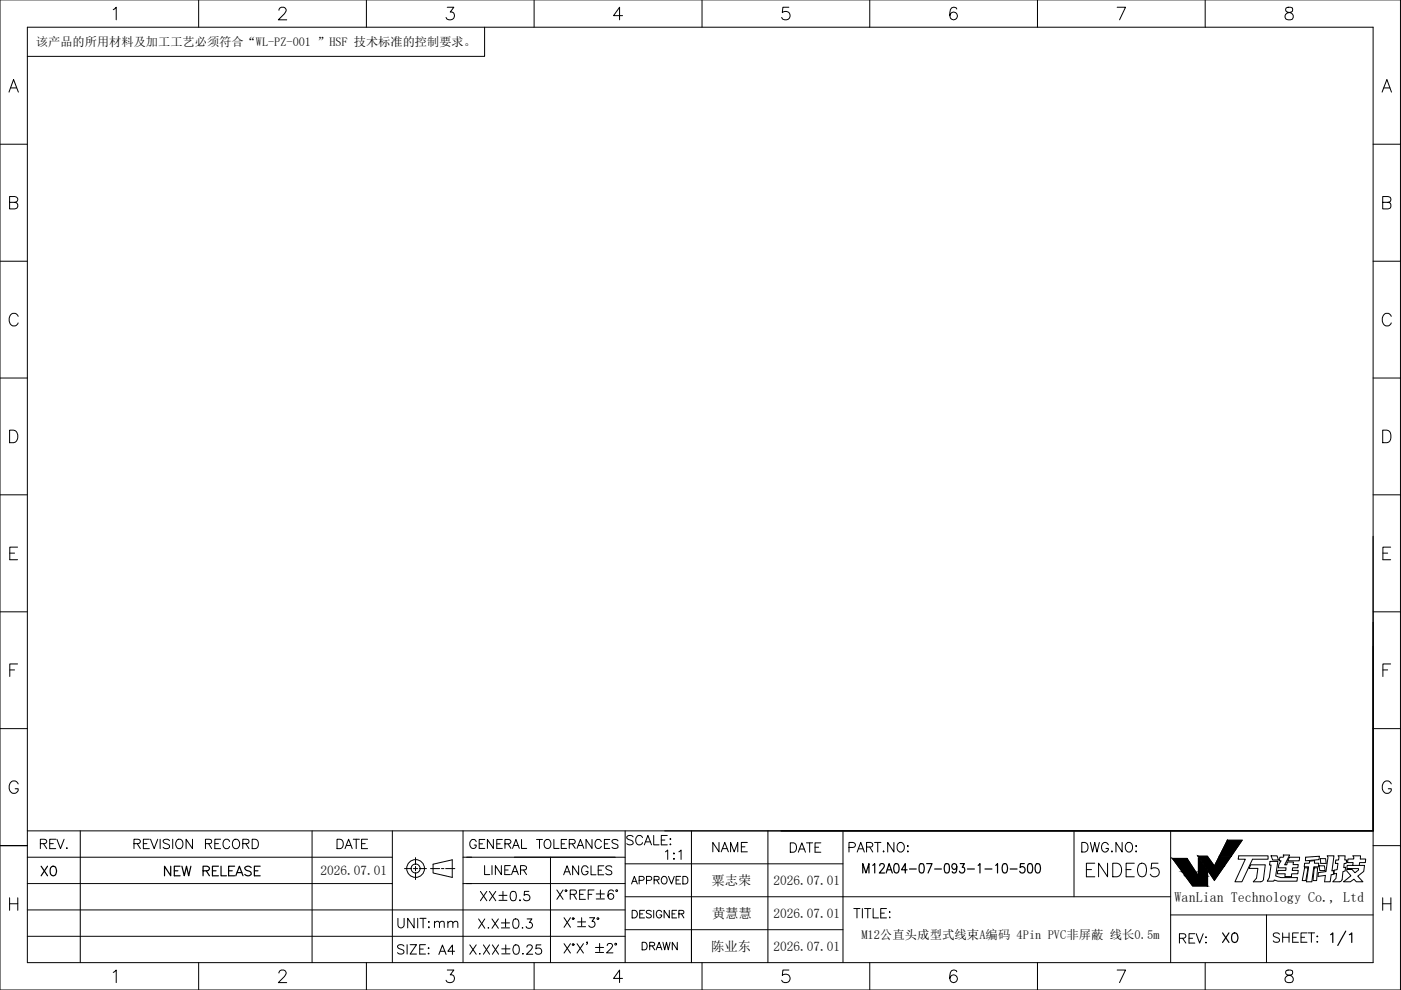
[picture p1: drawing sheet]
<svg xmlns="http://www.w3.org/2000/svg" width="297mm" height="210mm" viewBox="0 0 297 210" stroke-linecap="round" stroke-linejoin="round" font-family="sans-serif">
<!-- layer: C00-00-00 -->
<g fill="none" stroke="#000" stroke-width=".21">
<path d="M0 0h296.9v209.9h-296.9zM42.1 0v5.8M77.7 0v5.8M113.2 0v5.8M148.8 0v5.8M184.4 0v5.8M220 0v5.8M255.5 0v5.8M1.9 19.5l1-2.6 1 2.6M2.2 18.6h1.3M5.8 5.8h285.3v198.3h-285.3zM24 2l.6-.5v2.7"/>
<path d="M59.1 2.2l.3-.5 .8-.2a.65 .65 0 0 1 .3 1.1l-1.5 1.6h1.8M94.8 1.5h1.4l-.7 1.1a.86 .86 0 0 1 .9 .9 .86 .86 0 0 1-1.2 .7l-.4-.1-.2-.4M102.7 5.8v6.2h-96.9M132 3.3h-1.9l1.3-1.8v2.7M167.3 1.5h-1.3l-.1 1.2a.94 .94 0 0 1 1.4 0 .94 .94 0 0 1-.2 1.4 .94 .94 0 0 1-1.4-.4M202.9 1.9a.75 .75 0 0 0-1.1-.2 2.06 2.06 0 0 0 0 2.4 .81 .81 0 0 0 1.1-.4 .81 .81 0 0 0-.5-1.1 .81 .81 0 0 0-1 .7M236.9 1.5h1.7l-1.2 2.7M272.7 1.7a.54 .54 0 0 0 .3 .9 1.05 1.05 0 0 1 1.2 1.1 .9 .9 0 0 1-1 .5 .9 .9 0 0 1-.7-.9 1.23 1.23 0 0 1 1.2-.7 .59 .59 0 0 0 .3-.9l-.4-.2zM293 19.5l1-2.6 1 2.6M293.4 18.6h1.3M0 30.6h5.8M291.1 30.6h5.8"/>
<path d="M0 55.4h5.8M2 42.9l1.5-.1a.58 .58 0 0 0 0-1l-1.5-.1v2.6h1.1a.7 .7 0 0 0 .7-.7 .7 .7 0 0 0-.7-.7M291.1 55.4h5.8M293.2 42.9l1.5-.1 .2-.4-.2-.6-1.5-.1v2.6l1.5-.1a.73 .73 0 0 0 .2-.8 .73 .73 0 0 0-.6-.5M3.9 67.1a.98 .98 0 0 0-1.2-.7 .98 .98 0 0 0-.8 1.1 1.17 1.17 0 0 0 .3 1.2 1.17 1.17 0 0 0 1.3 .3l.4-.5M295 67.1a.98 .98 0 0 0-1.1-.7 .98 .98 0 0 0-.8 1.1 1.17 1.17 0 0 0 .2 1.2 1.17 1.17 0 0 0 1.3 .3l.4-.5M0 80.2h5.8M2 91.2a1.43 1.43 0 0 1 1.7 .8 1.43 1.43 0 0 1-.4 1.7l-1.3 .2zM291.1 80.2h5.8M293.2 91.2h.8a1.45 1.45 0 0 1 .9 1.3 1.45 1.45 0 0 1-.9 1.4h-.8zM0 104.9h5.8M2.1 117.3h1"/>
<path d="M3.7 116h-1.6v2.7h1.6M291.1 104.9h5.8M293.2 117.3h1M294.9 116h-1.7v2.7h1.7M0 129.7h5.8M291.1 129.7h5.8M0 154.5h5.8M2.1 142h1M3.7 140.8h-1.6v2.6M291.1 154.5h5.8M293.2 142h1M294.9 140.8h-1.7v2.6"/>
<path d="M3.9 166.2a.98 .98 0 0 0-1.2-.6 .98 .98 0 0 0-.8 1 1.15 1.15 0 0 0 .3 1.2 1.15 1.15 0 0 0 1.3 .3l.4-.5v-.4h-.7M5.8 179.3h-5.8h5.8M5.8 176.2h285.3M17 176.2v27.9M66.2 176.2v27.9M83.2 176.2v27.9M98.2 176.2v27.9M132.5 176.2v27.9M162.8 176.2v27.9M178.7 176.2v27.9M227.7 176.2v13.9M248.2 176.2v27.9"/>
<path d="M291.1 179.3h5.8M295 166.2a.98 .98 0 0 0-1.1-.6 .98 .98 0 0 0-.8 1 1.15 1.15 0 0 0 .2 1.2 1.15 1.15 0 0 0 1.3 .3l.4-.5v-.4h-.7M2 190.3v2.7M2 191.6h1.8M3.8 190.3v2.7M5.8 187.3h77.4M5.8 192.9h126.7M5.8 181.8h77.4M5.8 198.5h126.7M98.2 187.3h34.3M98.2 181.8h34.3M116.7 181.8v22.3"/>
<path d="M132.5 190.1h115.7M132.5 197.1h46.2M132.5 183.1h46.2M248.2 194h42.9M262.6 181.5h6.3v.7h-3.3l-2.3 4.8h-1.5l2.2-4.8h-1.5zM267.9 186.4l.4-3h-3.1l-.4 .7h1.9l-.3 2.1-.7 .8h1.5M267.9 186.4a.7 .7 0 0 1-.7 .6M268.5 194v10.1M269.3 182.6h1.6l-.4 3.1 1 .4h3.6l-.1 .7h-4.1l-.7-.2-.2 .2h-1.3l.4-.7 .4-2.7h-.3zM269.5 181.5h1.3l.3 .8h-1.3zM271.4 181.8h.7l.1-.3-.1-.2h1.3l-1 2.1h.4l.1-.6h1.3v.5h1.1l-.1 .7h-1.1l-.1 .5h1.3l-.1 .8h-1.3l-.1 .6h-1.4l.1-.6h-1.7l.1-.8h1.7l.1-.5h-1.7l.1-.7 .5-.8h-.4zM273.4 181.8h2.1v.7h-2.5z"/>
<path d="M276.6 183h1v-.4l1.1-.1v.5h.9l-.1 .8h-.9l-.5 3.2h-1.1l.5-3.2h-1zM276.6 184h.7l-.4 2.7h-.8zM276.8 181.8l2.9-.3v.8l-2.9 .2zM278.6 184h.8l-.3 2.7h-.7zM279.7 183.6h1.1l.2 1h-1.2zM279.9 182h1.2l.1 1.1h-1.2zM281.4 181.5h1.4l-.4 3.1h.4l-.1 .8-.5 .1-.2 1.5h-1.2l.2-1.4-1.6 .2 .1-.8 1.6-.2 .5-3zM283.7 181.5h1.5l-.1 .8h.4l-.1 .8h-.4l-.1 .9 .4-.1-.1 .8-.5 .1-.1 1.6-.4 .5-1.6 .1 .7-.8 .1-1-.6 .1 .1-.8 .6-.1 .2-1.3h-.6l.1-.8h.6l.1-.6zM286.8 183.5h2.5l-.2 1.3-1.2 1 1.1 1.2h-1.4l-.5-.6-.8 .6h-1.4l1.5-1.3-.9-1v-.4h1.1l.7 .8 .7-.6v-.3h-2.4v-.7h1.2l.1-.6h-1.2l.1-.8h1.2l-.1-.6h1.6l-.1 .6h1.2l-.1 .8h-1.3v.6M293.2 191.6h1.7M293.2 190.3v2.7M294.9 190.3v2.7"/>
<path d="M24 206.2l.6-.5v2.6M42.1 204.1v5.8M59.1 206.3l.3-.5 .8-.1a.65 .65 0 0 1 .3 1l-1.5 1.6h1.8M77.7 204.1v5.8M94.8 205.7h1.4l-.7 1a.86 .86 0 0 1 .9 1 .86 .86 0 0 1-1.2 .6l-.4-.1-.2-.4M113.2 204.1v5.8M132 207.4h-1.9l1.3-1.7v2.6M148.8 204.1v5.8M167.3 205.7h-1.3l-.1 1.1a.94 .94 0 0 1 1.4 0 .94 .94 0 0 1-.2 1.4 .94 .94 0 0 1-1.4-.4M184.4 204.1v5.8M202.9 206.1a.75 .75 0 0 0-1.1-.3 2.06 2.06 0 0 0 0 2.4 .81 .81 0 0 0 1.1-.4 .81 .81 0 0 0-.5-1.1 .81 .81 0 0 0-1 .7M220 204.1v5.8"/>
<path d="M236.9 205.7h1.7l-1.2 2.6M255.5 204.1v5.8M272.7 205.8a.54 .54 0 0 0 .3 .9 1.05 1.05 0 0 1 1.2 1.1 .9 .9 0 0 1-1 .6 .9 .9 0 0 1-.7-1 1.23 1.23 0 0 1 1.2-.7 .59 .59 0 0 0 .3-.9l-.4-.1z"/>
</g>
<!-- layer: 2 -->
<g fill="#000" stroke="#000" stroke-width=".21">
<path d="M255.4 183.6h4.2l-2.1 3.1z"/>
<path d="M260.2 178.2l.8 3.3 2.4-3.3zM260.2 178.2l.8 3.3h-2.5z"/>
<path d="M248.6 182l4.9 2.9-1.8-2.9zM248.6 182l4.9 2.9h-2.8z"/>
<path d="M250.7 184.9l3.4 .8-.6-.8zM250.7 184.9l3.4 .8h-2.8z"/>
<path d="M254 181.5l3.5 2.1-1.5-2.1zM254 181.5l3.5 2.1h-2.1z"/>
<path d="M254.1 182l1.9 2.9zM254.1 182l1.9 2.9h-1.9z"/>
<path d="M254.1 184.9l1.9 .8v-.8zM254.1 184.9l1.9 .8h-1.9z"/>
<path d="M251.3 185.7l4.7 2.1v-2.1zM251.3 185.7l4.7 2.1h-3.1z"/>
<path d="M258.5 181.5l1.1 2.1 1.4-2.1zM258.5 181.5l1.1 2.1h-2.1z"/>
</g>
<g fill="none" stroke="#000" stroke-width=".21">
<path d="M28.4 178.9l1.1-.1 .3-.5-.3-.3-.2-.1h-.9v2M29.1 178.9l.7 1M30.4 178.9h.8M31.7 177.9h-1.3v2h1.3M31.9 177.9l.8 2 .7-2M34 177.9v2M35.9 178.2a.77 .77 0 0 0-1.3 .2l.2 .3 .8 .3a.48 .48 0 0 1 .3 .6 .87 .87 0 0 1-1.3 0M36.6 177.9v2M37.6 178a.96 .96 0 0 1 1.2 .4 .96 .96 0 0 1-.2 1.2 .75 .75 0 0 1-.8 .3 .75 .75 0 0 1-.5-.7v-.5zM40.8 177.9v2l-1.3-2v2M43.6 178.9l1.1-.1 .2-.3-.1-.4-.4-.2h-.8v2M44.2 178.9l.7 1"/>
<path d="M45.6 178.9h.7M46.8 177.9h-1.2v2h1.2M48.7 178.4a.72 .72 0 0 0-.8-.5 .72 .72 0 0 0-.6 .8 .88 .88 0 0 0 .2 1 .88 .88 0 0 0 .9 .1l.3-.3M49.4 178.2a.83 .83 0 0 1 1.1-.1 .83 .83 0 0 1 .3 1.1 .76 .76 0 0 1-.8 .7 .76 .76 0 0 1-.7-.7zM51.5 178.9l1.1-.1 .2-.3-.1-.4-.4-.2h-.8v2M52.1 178.9l.7 1M53.5 177.9h.6a1.06 1.06 0 0 1 .7 1 1.06 1.06 0 0 1-.7 1h-.6zM146.6 176.2v27.9M180 179.7h.8a.54 .54 0 0 0 .6-.7l-.6-.4h-.8v2.1M182 180h1M183.7 179.6l1.2-.1 .1-.3v-.4l-.4-.2h-.9v2.1M184.4 179.6l.6 1.1"/>
<path d="M185.4 178.6h1.4M186.1 178.6v2.1M189.5 178.6v2.1l-1.3-2.1v2.1M190.4 178.9a.75 .75 0 0 1 .8-.3 .75 .75 0 0 1 .5 .8 .96 .96 0 0 1-.9 1.3l-.2-.2a1.24 1.24 0 0 1-.2-1.6zM192.5 179.3v.2zM84.4 194.7v1.4a.66 .66 0 0 0 .6 .6 .66 .66 0 0 0 .7-.6v-1.4M85.8 184.2h1.5M87.6 184.2h1M87.8 194.7v2l-1.4-2v2M88.1 181.8v1.5M88.1 183.7v.9M88.1 185v1.5"/>
<path d="M88.6 194.7v2M88.9 184.2h1.5M89 194.7h1.3M91.3 184.2h1.9M91.8 183.2l4.1-.9v3.7l-4.1-.9zM93.6 184.2h.5M94.5 184.2h1.9M101.5 194.8l1.3 2M101.9 189l1.3 2M102.8 194.8l-1.3 2M103.2 189l-1.3 2M103.5 196.7h.1z"/>
<path d="M103.8 189l1.3 2M104.3 194.8l1.4 2M105.1 189l-1.3 2M105.7 194.8l-1.4 2M105.8 189.8h1.7M105.8 190.9h1.7M106.3 195.7h1.7M106.3 196.7h1.7M106.6 189v1.7M107.2 194.8v1.8M108.5 189.1a.64 .64 0 0 1 .9 .3 1.83 1.83 0 0 1-.2 1.5 .68 .68 0 0 1-1-.3 1.66 1.66 0 0 1 .3-1.5zM109 194.9a.68 .68 0 0 1 .9 .3 1.32 1.32 0 0 1-.4 1.6h-.2a1.08 1.08 0 0 1-.5-1.6z"/>
<path d="M110.2 190.9h.2zM110.7 196.7h.2zM111.8 194.8h1l-.6 .8a.64 .64 0 0 1 .7 .7 .64 .64 0 0 1-.9 .5l-.4-.1-.1-.3M112.1 189h-.9l-.1 .8a.71 .71 0 0 1 1.1 .1 .71 .71 0 0 1-.2 1 .71 .71 0 0 1-1-.3M118.1 188.7l1.3 2M119.4 188.7l-1.3 2M119.6 194.6l1.3 2M120.9 189.6l1.1-.1 .2-.3-.1-.3-.3-.2h-.9v2M120.9 194.6l-1.3 2M121.6 189.6l.6 1.1M122.5 195.5h1.7M122.5 196.5h1.7"/>
<path d="M122.9 189.6h.8M123.3 194.6v1.7M124.1 188.7h-1.2v2h1.2M124.5 199.8v.1l-.1-.1h.1l-.1 .5M124.7 189.6h.8M125 194.6h1.1l-.6 .7a.67 .67 0 0 1 .5 1.1 .67 .67 0 0 1-1.2-.2M125.9 188.7h-1.2v2M126.4 189.5h1.7M126.4 190.6h1.7M127.3 188.7v1.7M130 189a.59 .59 0 0 0-.8-.2 1.21 1.21 0 0 0 .3 1.9 .62 .62 0 0 0 .6-.6 .62 .62 0 0 0-.5-.6 .62 .62 0 0 0-.7 .5M141.1 180.6l.5-.4v2"/>
<path d="M142.9 182l.1 .1-.1 .1zM143.9 180.6l.5-.4v2M181 192.6h1.3M181.7 192.6v2M181.7 180.7l.8-2.1 .8 2.1M182.8 192.6v2M183.3 192.6h1.3M184 192.6v2M185.1 192.6v2h1.2M186.7 193.6h.8M187.2 180.5h.3l-.2 .2zM188 192.6h-1.3v2h1.3"/>
<path d="M188.6 193.4h.1zM188.6 194.5h.1zM192.4 180.5h.2l-.1 .2zM248.6 182h3.1l2.4 3.7v-3.7l1.9 2.9v2.9h-3.1zM254 181.5h2l1.5 2.1 2.7-5.4h3.2l-5.9 8.5zM85.6 200.6a.77 .77 0 0 0-1.3 .2l.2 .3 .8 .3a.48 .48 0 0 1 .3 .6 .87 .87 0 0 1-1.3 0M86.3 200.3v2M87 200.3h1.3l-1.3 2h1.3M89 201.2h.7M90.2 200.3h-1.2v2h1.2M99.6 200.3l1.4 2M101 200.3l-1.4 2"/>
<path d="M101.6 202.2h.2zM102.5 200.3l1.3 2M103.8 200.3l-1.3 2M104.4 200.3l1.3 2M105.7 200.3l-1.3 2M106.4 201.2h1.7M106.4 202.2h1.7M107.2 200.3v1.8M109.1 200.4a.69 .69 0 0 1 .9 .3 1.66 1.66 0 0 1-.2 1.5 .64 .64 0 0 1-.9-.3 1.5 1.5 0 0 1 .2-1.5zM110.8 202.2h.2zM111.7 200.8l.2-.4 .6-.1 .3 .2 .1 .4-1.3 1.4h1.3M114.7 200.3h-1l-.1 .9a.7 .7 0 0 1 1.1 0 .7 .7 0 0 1-.1 1 .7 .7 0 0 1-1.1-.3"/>
<path d="M119.6 200.1l1.3 2M120.9 200.1l-1.3 2M122.3 200.1l1.4 2M123.7 200.1l-1.4 2M126.2 200.9h1.8M126.2 201.9h1.8M127.1 200v1.7M128.7 200.5l.1-.3 .3-.2 .7 .2a.56 .56 0 0 1-.2 .9l-1 .9h1.4"/>
<circle cx="88.1" cy="184.1" r="1.88"/>
<circle cx="88.1" cy="184.1" r=".95"/>
<circle cx="120" cy="188.8" r=".19"/>
<circle cx="121.5" cy="194.8" r=".19"/>
<circle cx="126.8" cy="194.8" r=".19"/>
<circle cx="130.7" cy="188.8" r=".19"/>
<circle cx="121.5" cy="200.3" r=".19"/>
<circle cx="130.5" cy="200.2" r=".19"/>
</g>
<!-- layer: text -->
<path d="M282.1 198.2l.5-.4v2M285.3 197.4l-1.7 3.1M286.1 198.2l.5-.4v2" fill="none" stroke="#000" stroke-width=".25"/>
<!-- layer: 0 -->
<path d="M291.1 113.7v62.5h-150.2" fill="none" stroke="#000" stroke-width=".21"/>
<text font-size="6.2" x="229" y="187">ENDE05</text>
<g font-size="5.3">
<text x="7.4" y="181.3">REV.</text>
<text x="70.2" y="181.3">DATE</text>
<text x="166.2" y="182">DATE</text>
<text x="228.2" y="182">DWG.NO:</text>
<text x="7.4" y="187">X0</text>
<text x="33.5" y="187">NEW RELEASE</text>
<text x="91.7" y="203.6">A4</text>
<text x="257.9" y="201.1">X0</text>
<text x="268.8" y="201.1">SHEET:</text>
</g>
<g font-size="4.9">
<text x="98.4" y="181">GENERAL TOLERANCES</text>
<text x="131.6" y="180.3">SCALE:</text>
<text x="149.9" y="181.7">NAME</text>
<text x="101.6" y="186.6">LINEAR</text>
<text x="118.2" y="186.6">ANGLES</text>
<text x="132.6" y="188.7">APPROVED</text>
<text x="181.7" y="186.3">M12A04-07-093-1-10-500</text>
<text x="248.7" y="201.1">REV:</text>
</g>
<g font-size="4.4">
<text x="91" y="197.9">mm</text>
<text x="132.6" y="195.8">DESIGNER</text>
<text x="134.8" y="202.5">DRAWN</text>
</g>
<text font-size="3" x="249" y="191.2">WanLian Technology Co., Ltd</text>
<g font-size="2.8">
<text x="67.9" y="185.6">2026.07.01</text>
<text x="150.9" y="187.7">粟志荣</text>
<text x="164" y="187.7">2026.07.01</text>
<text x="151" y="194.7">黄慧慧</text>
<text x="164" y="194.7">2026.07.01</text>
<text x="150.8" y="201.7">陈业东</text>
<text x="164" y="201.6">2026.07.01</text>
</g>
<g font-size="2.6">
<text x="7.6" y="9.8">该产品的所用材料及加工工艺必须符合“WL-PZ-001 ”HSF 技术标准的控制要求。</text>
<text x="182.6" y="199.1">M12公直头成型式线束A编码 4Pin PVC非屏蔽 线长0.5m</text>
</g>
</svg>
